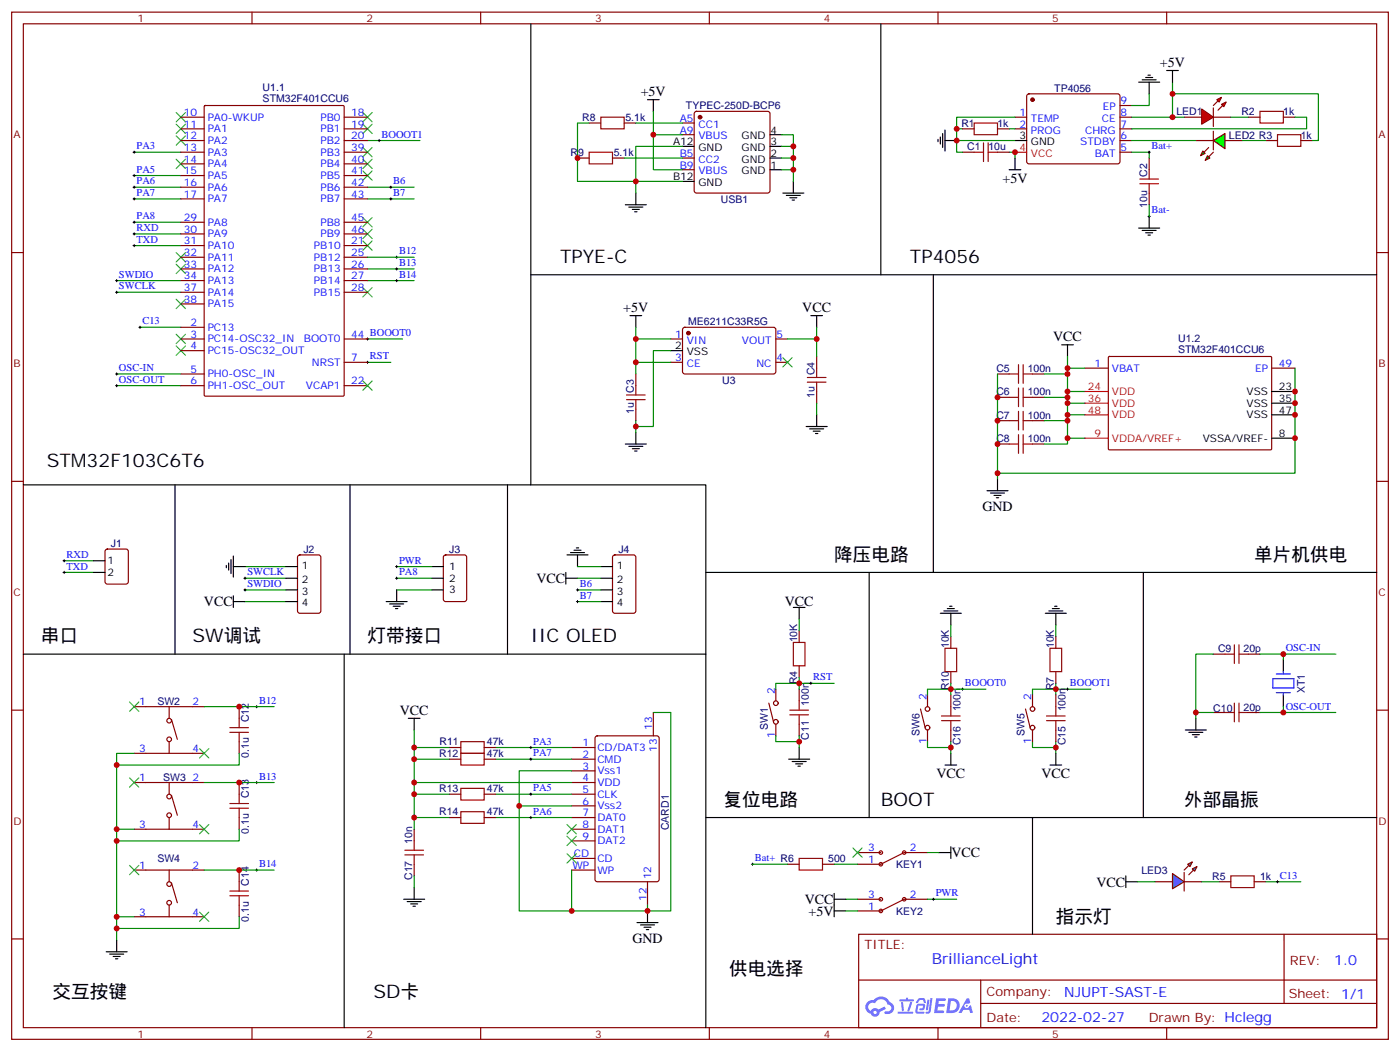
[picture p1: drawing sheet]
<svg xmlns="http://www.w3.org/2000/svg" width="423mm" height="318mm" viewBox="0 0 423 318" stroke-linecap="round" stroke-linejoin="round" font-family="sans-serif">
<g fill="none" stroke="#870000" stroke-width=".35">
<path d="M3.5 3.7h416.3v310.4h-416.3zM7.1 7.2h409.2v303.4h-409.2zM76.2 3.7v3.5M145.3 3.7v3.5M214.5 3.7v3.5M283.6 3.7v3.5M352.8 3.7v3.5M3.5 76.3h3.6M416.3 76.3h3.5M3.5 145.5h3.6M416.3 145.5h3.5M3.5 214.6h3.6"/>
<path d="M416.3 214.6h3.5M3.5 283.8h3.6M259.6 282.4h156.7v28.2h-156.7zM259.7 296.2h156.4M296.6 296.2v14.1M388.3 282.4v20.9M416.3 283.8h3.5M76.2 310.6v3.5M145.3 310.6v3.5M214.5 310.6v3.5M283.6 310.6v3.5M296.6 303.3h119.5"/>
<path d="M352.8 310.6v3.5"/>
</g>
<g fill="#5487ff">
<path d="M283.1 301.7h2.5l.4 .2-.2 .5-1.9 .1-.2 .9h1.7l.3 .4-.4 .4h-1.7l-.2 1.2 1.9 .1 .2 .3-.2 .3-2.9 .1z"/>
<path d="M292.3 301.8h.7l.4 1.3-.6 .3a.74 .74 0 0 0-1.2 .3 .74 .74 0 0 0 .5 1 .74 .74 0 0 0 1-.6l.5-.3 .6 2.3h-.8l-.3-.9h-1.8l-.5 .9h-1z"/>
<path d="M280.4 302.1h.7l-.5 3a.31 .31 0 0 1-.3 .2 .31 .31 0 0 1-.3-.3z"/>
<path d="M281.3 301.7h.7l-.6 3.9a.89 .89 0 0 1-.6 .7 .89 .89 0 0 1-.9-.3l.9-.4z"/>
<path d="M277.7 301.8l.6-.2 1.2 .1 .5 1.3-.6 .2-.4-1-1 .2a.92 .92 0 0 1-.9 .8l-.2-.2z"/>
<path d="M277.3 303.5l1.9-.2a1.04 1.04 0 0 1 .6 1.1 1.04 1.04 0 0 1-.9 .9h-.7a.29 .29 0 0 1-.2-.3 .29 .29 0 0 1 .3-.3h.6l.2-.8-1.4 .1-.3 1.7 1.9 .1a.29 .29 0 0 1 .3 .3 .29 .29 0 0 1-.4 .3l-1.9-.1-.5-.3 .3-2z"/>
<path d="M271.5 305.8h4.4a.3 .3 0 0 1 .2 .3 .3 .3 0 0 1-.3 .3h-4.2z"/>
<path d="M275.2 302.8h.6l-.8 2.7a.31 .31 0 0 1-.4 .1 .31 .31 0 0 1-.2-.2z"/>
<path d="M272.4 302.9h.6l.3 2.4-.2 .3-.4-.2z"/>
<path d="M272 302.1h1.9l.2-.6h.5l-.1 .6h1.6a.29 .29 0 0 1 .3 .3 .29 .29 0 0 1-.4 .2h-3.9z"/>
<path d="M286.8 301.7l-.7 4.5h1.5a2.27 2.27 0 0 0 2.6-2.3 2.27 2.27 0 0 0-2.7-2.2zM287.5 302.5a1.5 1.5 0 0 1 1.8 1.5 1.5 1.5 0 0 1-1.9 1.4h-.3z"/>
<path d="M262.3 302.9a2.09 2.09 0 0 0 1 3.5 1.37 1.37 0 0 0 1.6 .9 1.37 1.37 0 0 0 1.1-1.4l1.9-1-.4-.7-1.9 .9a1.4 1.4 0 0 0-2.3 .4 1.32 1.32 0 0 1-.6-1.8 1.32 1.32 0 0 1 1.9-.5 2.02 2.02 0 0 1 2.1-1.2 2.02 2.02 0 0 1 1.7 1.6 1.09 1.09 0 0 1 1.1 1.4 1.09 1.09 0 0 1-1.6 .7 .41 .41 0 0 0-.5 .3 .41 .41 0 0 0 .4 .5 1.89 1.89 0 0 0 2.4-1.2 1.89 1.89 0 0 0-1.2-2.4 2.98 2.98 0 0 0-5-.7l-1 .2zM264.1 306a.52 .52 0 0 1 1 0 .52 .52 0 0 1-1 0z"/>
<circle cx="292.4" cy="304" r=".28"/>
</g>
<path d="M291 38.9h3.6M301.6 38.9h3.6M306.9 35.4h3.5M306.9 38.9h3.5M310.7 28.6l.4-.2h26.9l.5 .2 .2 .5-.1 20-.6 .4h-27.1l-.5-.7v-19.7zM338.7 35.4h3.5M338.7 38.9h3.5M338.7 31.9h3.5M338.7 46h3.5M338.7 42.5h3.5" fill="none" stroke="#870000" stroke-width=".35"/>
<circle cx="312.2" cy="30.1" r=".53" fill="#870000" stroke="#870000" stroke-width=".35"/>
<path d="M285.8 39.3v6.3M344.3 24.8h6.4M345.4 24.1h4.2M346.4 23.4h2.1M347.1 22.7h.7M347.5 24.8v3.6M283.6 42.1v.7M284.3 41.4v2.1M285 40.4v4.2M285.8 42.5h3.5M306.9 42.5h3.5" fill="none" stroke="#000" stroke-width=".35"/>
<path d="M306.9 46h3.5" fill="none" stroke="#f00" stroke-width=".35"/>
<path d="M291 38.9h-1.7v3.6h17.6M305.2 38.9h1.7M306.9 35.4h-17.6v3.5M347.5 28.4v3.5h-5.3M305.2 46h1.7v1.8" fill="none" stroke="#008700" stroke-width=".35"/>
<path d="M294.6 37.2h7v3.5h-7z" fill="none" stroke="#a10000" stroke-width=".35"/>
<g fill="#f00" stroke="#870000" stroke-width=".35">
<path d="M363.4 32.9l3.5 2.5-3.5 2.1z"/>
<path d="M366.9 32.6v5.6z"/>
</g>
<g fill="#870000" stroke="#870000" stroke-width=".35">
<path d="M366.9 31.9l1.4-1.4z"/>
<path d="M369.7 31.9l-1.4 1.4z"/>
</g>
<g fill="#f00" stroke="#870000" stroke-width=".35">
<path d="M367.9 30.1l1.5-.7-.7 1.4z"/>
<path d="M369.4 31.5l1.4-.7-.7 1.4z"/>
</g>
<path d="M358.1 35.4h5.3M366.9 35.4h5.3M361.6 42.5h5.3M370.4 42.5h5.3" fill="none" stroke="#870000" stroke-width=".35"/>
<g fill="#0f0" stroke="#870000" stroke-width=".35">
<path d="M363.7 45.6l.7 .8-1.4 .7z"/>
<path d="M365.1 47.1l.7 .7-1.4 .7z"/>
</g>
<g fill="#870000" stroke="#870000" stroke-width=".35">
<path d="M364.1 46l1.4-1.4z"/>
<path d="M366.9 46l-1.4 1.4z"/>
</g>
<path d="M366.9 39.7v5.6z" fill="#f00" stroke="#870000" stroke-width=".35"/>
<path d="M366.9 42.5l3.5-2.1v4.5z" fill="#0f0" stroke="#870000" stroke-width=".35"/>
<g fill="none" stroke="#008700" stroke-width=".35">
<path d="M197.6 33.7v7h8.8M342.2 35.4h15.9M354.5 28.4h44.1v14.1h-1.7M354.5 24.8v10.6M372.2 35.4h5.3M391.6 35.4h3.5v3.5h-52.9M197.6 40.7v10.6h8.8M206.4 54.8h-14.1v3.5M206.4 44.2h-14.1v10.6M236.4 40.7h3.5v14.1M236.4 44.2h3.5M236.4 47.8h3.5"/>
<path d="M236.4 51.3h3.5M289.3 42.5v3.5h1.7M342.2 46h5.3v1.8M342.2 42.5h19.4M375.7 42.5h7.1M35.3 88.3h19.4M35.3 84.8h19.4M192.3 98.9v14.1M246.9 98.9v3.5h-8.8M35.3 113h19.4M35.3 116.6h19.4M111.1 109.5h7.1"/>
<path d="M192.3 102.4h10.5M192.3 109.5h10.5M202.8 106h-5.2v22.9h-5.3M246.9 102.4v5.3M301.6 113v31.8M322.8 107.7v5.3h-7.1M322.8 113v21.2h-7.1M322.8 118.3h5.3M192.3 127.1v3.6M246.9 121.8v3.6M315.7 120.1h7.1M315.7 127.1h7.1"/>
<path d="M322.8 121.8h5.3M322.8 125.4h5.3M322.8 132.4h5.3M74.1 178.3h12.3M74.1 174.8h12.3M74.1 171.2h12.3M74.1 181.8h12.3M241.7 187.1v3.5M366.9 197.7h-5.3v19.4M381 197.7h7.1v1.8M388.1 197.7h15.8M241.7 204.8v3.5"/>
<path d="M252.2 206.5h-17.6v1.8M361.6 215.3h5.3M388.1 213.6v1.7h-7.1M388.1 215.3h15.8M234.6 222.4v1.8h7.1M241.7 222.4v3.5"/>
</g>
<g fill="none" stroke="#a10000" stroke-width=".35">
<path d="M381 33.7h7.1v3.5h-7.1zM294.6 46h2.8M297.4 43.2v5.6M298.8 46h2.8M298.8 43.2v5.6M344.7 55.5h5.6M344.7 54.1h5.6M347.5 51.3v2.8M347.5 55.5v2.8M386.3 40.7h7v3.5h-7zM189.4 119.4h5.7M192.3 116.6v2.8"/>
<path d="M244.1 115.5h5.7M244.1 114.1h5.7M246.9 111.3v2.8M246.9 115.5v2.8M305.2 113h2.8M308 110.2v5.7M308 117.3v5.6M309.4 113h2.8M309.4 110.2v5.7M309.4 117.3v5.6M189.4 120.8h5.7M192.3 120.8v2.8"/>
<path d="M305.2 120.1h2.8M305.2 127.1h2.8M305.2 134.2h2.8M308 124.3v5.7M308 131.4v5.6M309.4 124.3v5.7M309.4 131.4v5.6M309.4 120.1h2.8M309.4 127.1h2.8M309.4 134.2h2.8M239.9 194.2h3.5v7h-3.5zM370.4 197.7h2.8"/>
<path d="M373.2 194.9v5.6M374.6 197.7h2.9M374.6 194.9v5.6M238.8 214.6h5.7M238.8 216h5.7M241.7 211.8v2.8M241.7 216v2.9M370.4 215.3h2.8M373.2 212.5v5.7M374.6 212.5v5.7M374.6 215.3h2.9"/>
</g>
<g fill="none" stroke="#870000" stroke-width=".35">
<path d="M206.4 37.2h3.5M210.1 33.9l.5-.2h21.5l.5 .2 .2 .5v23.2l-.2 .5-.5 .2h-21.5l-.5-.2-.2-.5v-23.2zM377.5 35.4h3.5M388.1 35.4h3.5M206.4 40.7h3.5M206.4 47.8h3.5M206.4 51.3h3.5M291 46h3.6M301.6 46h3.6M347.5 47.8v3.5M347.5 58.3v3.6M382.8 42.5h3.5"/>
<path d="M393.3 42.5h3.6M206.6 99.1l.5-.2 27.1 .1 .4 .6-.1 13-.6 .4h-27.1l-.4-.7v-12.7zM192.3 113v3.6M202.8 102.4h3.6M202.8 109.5h3.6M234.6 102.4h3.5M234.6 109.5h3.5M246.9 107.7v3.6M246.9 118.3v3.5M301.6 113h3.6M312.2 113h3.5M192.3 123.6v3.5"/>
<path d="M301.6 120.1h3.6M301.6 127.1h3.6M301.6 134.2h3.6M312.2 120.1h3.5M312.2 127.1h3.5M312.2 134.2h3.5M241.7 190.6v3.6M366.9 197.7h3.5M377.5 197.7h3.5M232.5 212.5l1.4 5.7M234.6 208.3v3.5M234.6 218.9v3.5"/>
<path d="M241.7 201.2v3.6M241.7 208.3v3.5M241.7 218.9v3.5M366.9 215.3h3.5M377.5 215.3h3.5"/>
<circle cx="234.6" cy="218.2" r=".71"/>
<circle cx="234.6" cy="212.5" r=".71"/>
</g>
<g fill="none" stroke="#000" stroke-width=".35">
<path d="M195.8 30.1h3.5M197.6 30.1v3.6M192.3 58.3v3.6M206.4 44.2h3.5M206.4 54.8h3.5M232.8 44.2h3.6M232.8 51.3h3.6M232.8 47.8h3.6M232.8 40.7h3.6M236.7 58.3h6.4M237.8 59.1h4.2M238.8 59.8h2.1"/>
<path d="M239.9 54.8v3.5M189.1 61.9h6.3M190.1 62.6h4.3M191.2 63.3h2.1M191.9 64h.7M239.5 60.5h.7M344.3 68.9h6.4M345.4 69.6h4.2M346.4 70.3h2.1M347.1 71h.7M347.5 65.4v3.5M190.5 95.4h3.5"/>
<path d="M192.3 95.4v3.5M245.2 95.4h3.5M246.9 95.4v3.5M202.8 106h3.6M321 104.2h3.6M322.8 104.2v3.5M189.1 134.2h6.3M190.1 134.9h4.3M191.2 135.6h2.1M191.9 136.3h.7M192.3 130.7v3.5M243.8 128.9h6.3"/>
<path d="M244.8 129.6h4.3M245.9 130.3h2.1M246.6 131h.7M246.9 125.4v3.5M298.4 148.3h6.4M299.5 149h4.2M300.6 149.7h2.1M301.3 150.4h.7M301.6 144.8v3.5M68.4 170.9v.7M69.1 170.2v2.1M69.8 169.1v4.3"/>
<path d="M70.6 171.2h3.5M70.6 168.1v6.3M70.6 180.1v3.5M70.6 181.8h3.5M239.9 183.6h3.5M241.7 183.6v3.5M388.1 199.5v3.5M361.6 217.1v3.5M388.1 210v3.6M238.5 229.4h6.3M239.5 230.2h4.3M240.6 230.9h2.1"/>
<path d="M241.3 231.6h.7M241.7 225.9v3.5M358.4 220.6h6.4M359.5 221.3h4.2M360.5 222h2.2M361.2 222.7h.7"/>
</g>
<g fill="none" stroke="#000" stroke-width=".3">
<path d="M347.1 46h.7M347.5 45.6v.8M347.1 65.4h.7M347.5 65.1v.7M34.9 84.8h.7M34.9 88.3h.7M35.3 84.5v.7M35.3 88v.7M34.9 113h.7M34.9 116.6h.7M35.3 112.7v.7M35.3 116.2v.7"/>
<path d="M110.8 109.5h.7M111.1 109.1v.8M73.7 174.8h.7M73.7 178.3h.7M74.1 174.4v.7M74.1 177.9v.7M387.7 197.7h.7M388.1 197.3v.7M244.8 206.5h.7M245.2 206.2v.7M387.7 215.3h.7M388.1 215v.7"/>
</g>
<g fill="#870000" stroke="#870000" stroke-width=".35">
<circle cx="208.1" cy="100.7" r=".53"/>
<circle cx="211.7" cy="35.4" r=".53"/>
</g>
<path d="M236.7 108.1l2.8 2.8M239.5 108.1l-2.8 2.8" fill="none" stroke="#3c3" stroke-width=".35"/>
<path d="M384.9 205.1h6.3v2.8h-6.3zM385.9 203.7h4.3M385.9 209.3h4.3M388.1 203v.7M388.1 209.3v.7" fill="none" stroke="#00f" stroke-width=".35"/>
<path d="M354.5 264l3.6 2.5-3.6 2.1z" fill="#09f" stroke="#870000" stroke-width=".35"/>
<path d="M358.1 263.7v5.6z" fill="#f00" stroke="#870000" stroke-width=".35"/>
<g fill="#870000" stroke="#870000" stroke-width=".35">
<path d="M358.1 263l1.4-1.5z"/>
<path d="M359.5 264.4l1.4-1.4z"/>
</g>
<g fill="#09f" stroke="#870000" stroke-width=".35">
<path d="M359.1 261.2l1.4-.7-.7 1.4z"/>
<path d="M360.5 262.6l1.4-.7-.7 1.4z"/>
</g>
<g fill="none" stroke="#870000" stroke-width=".35">
<path d="M54.7 35.4h7M54.7 38.9h7M61.8 32.1l.3-.2h41.6l.3 .2 .1 87.3-.2 .3h-41.8l-.3-.2zM104.1 35.4h7M104.1 38.9h7M178.2 37.2h3.5M188.7 37.2h3.6M54.7 42.5h7M54.7 46h7M54.7 49.5h7M54.7 53.1h7M54.7 56.6h7"/>
<path d="M104.1 42.5h7M104.1 46h7M104.1 49.5h7M104.1 53.1h7M104.1 56.6h7M174.6 47.8h3.6M185.2 47.8h3.5M54.7 60.1h7M54.7 67.2h7M54.7 70.7h7M54.7 74.2h7M54.7 77.8h7"/>
<path d="M104.1 60.1h7M104.1 67.2h7M104.1 70.7h7M104.1 74.2h7M104.1 77.8h7M54.7 81.3h7M54.7 84.8h7M54.7 88.3h7M54.7 91.9h7M54.7 98.9h7M104.1 81.3h7M104.1 84.8h7"/>
<path d="M104.1 88.3h7M54.7 102.4h7M54.7 106h7M54.7 113h7M54.7 116.6h7M104.1 102.4h7M104.1 116.6h7M104.1 109.5h7M328.1 111.3h7M335.2 107.9l.3-.2 48.9 .1 .1 .3v27.7l-.3 .2-48.9-.1-.2-.3zM384.5 111.3h7.1M32 166.2l.5-.3h5.6l.7 .5v9.4l-.5 .7h-5.8l-.7-.4-.1-9.4z"/>
<path d="M90.2 167.9l.5-.2h5.6l.7 .4v16.5l-.4 .7h-5.9l-.7-.4v-16.5zM134.3 167.9l.5-.2h5.6l.7 .4v13l-.5 .7h-5.8l-.7-.4v-13zM185.4 167.9l.5-.2h5.7l.6 .4 .1 16.5-.5 .7h-5.9l-.6-.4-.1-16.5zM287.5 192.4v3.5M319.3 192.4v3.5M40.6 213.6h21.1M51.2 213.6v3.5M51.9 217.5l1.7 5.9M72.3 213.6v3.5M197.6 215.3v7.1M278.3 214.3l1.5 5.6M280.5 210v3.6"/>
<path d="M287.5 203v3.5M287.5 210v3.6M310.1 214.3l1.4 5.6M312.2 210v3.6M319.3 203v3.5M319.3 210v3.6M40.6 236.5h21.1M40.6 227.7h21.1M51.2 224.2v3.5M51.2 236.5v3.5M72.3 224.2v3.5M72.3 236.5v3.5"/>
<path d="M135.8 225.9h3.5M135.8 229.4h3.5M146.4 225.9h3.5M146.4 229.4h3.5M172.9 225.9h7M172.9 229.4h7M172.9 233h7M172.9 236.5h7M180.2 222.6l.4-.2h18l.7 .4v43l-.4 .6-18.3 .1-.6-.5-.1-42.9zM280.5 220.6v3.6M287.5 220.6v3.6M312.2 220.6v3.6"/>
<path d="M319.3 220.6v3.6M40.6 250.6h21.1M51.2 247.1v3.5M51.9 240.4l1.7 6M72.3 247.1v3.5M125.2 250.6v3.5M135.8 240h3.5M135.8 247.1h3.5M146.4 240h3.5M146.4 247.1h3.5M172.9 240h7M172.9 243.6h7"/>
<path d="M172.9 247.1h7M172.9 250.6h7M172.9 254.1h7M172.9 259.4h7M259.3 257.7h7M273.4 257.7h7.1M40.6 263h21.1M40.6 277.1h21.1M51.2 263v3.5M51.2 273.5v3.6M51.9 266.8l1.7 6M72.3 263v3.5"/>
<path d="M72.3 273.5v3.6M125.2 261.2v3.5M172.9 263h7M195.8 266.5v7M238.1 261.2h3.6M248.7 261.2h3.5M259.3 275.3h7M259.3 271.8h7M259.3 261.2h7M273.4 271.8h7.1M349.2 266.5h5.3M358.1 266.5h5.3"/>
<path d="M368.7 266.5h3.5M379.2 266.5h3.6"/>
<circle cx="51.2" cy="217.8" r=".71"/>
<circle cx="280.5" cy="219.9" r=".71"/>
<circle cx="280.5" cy="214.3" r=".71"/>
<circle cx="312.2" cy="214.3" r=".71"/>
<circle cx="312.2" cy="219.9" r=".71"/>
<circle cx="51.2" cy="223.4" r=".71"/>
<circle cx="51.2" cy="246.4" r=".71"/>
<circle cx="51.2" cy="240.7" r=".71"/>
<circle cx="51.2" cy="267.2" r=".71"/>
<circle cx="51.2" cy="272.8" r=".71"/>
</g>
<g fill="none" stroke="#a10000" stroke-width=".35">
<path d="M181.7 35.4h7v3.5h-7zM178.2 46h7v3.5h-7zM285.8 195.9h3.5v7.1h-3.5zM317.5 195.9h3.5v7.1h-3.5zM69.5 219.9h5.6M72.3 217.1v2.8M284.7 216.4h5.6M284.7 217.8h5.6M287.5 213.6v2.8M287.5 217.8v2.8M316.4 216.4h5.7M316.4 217.8h5.7"/>
<path d="M319.3 213.6v2.8M319.3 217.8v2.8M69.5 221.3h5.6M72.3 221.3v2.9M139.3 224.2h7.1v3.5h-7.1zM139.3 227.7h7.1v3.5h-7.1zM139.3 238.3h7.1v3.5h-7.1zM69.5 244.3h5.6M69.5 242.9h5.6M72.3 240v2.9M72.3 244.3v2.8M122.4 257h5.7"/>
<path d="M122.4 258.4h5.7M125.2 254.1v2.9M125.2 258.4v2.8M139.3 245.3h7.1v3.5h-7.1zM241.7 259.4h7v3.6h-7zM69.5 270.7h5.6M69.5 269.3h5.6M72.3 266.5v2.8M72.3 270.7v2.8M372.2 264.7h7v3.6h-7z"/>
</g>
<g fill="none" stroke="#000" stroke-width=".35">
<path d="M160.5 7.2v139.3h-153.4M266.3 7.2v75.8M352.8 21.3h3.5M354.5 21.3v3.5M305.2 51.3h3.5M306.9 47.8v3.5M160.5 83h255.8M282.2 83v90h134.1M384.5 118.3h7.1M384.5 132.4h7.1M384.5 121.8h7.1M384.5 125.4h7.1"/>
<path d="M52.9 146.5v51.2M105.8 146.5v51.2M153.5 146.5v51.2M160.5 146.5h52.9v51.2M28.2 173h3.5M28.2 169.5h3.5M86.4 171.2h3.6M86.4 174.8h3.6M86.4 178.3h3.6M119.9 178.3v3.5M130.5 171.2h3.6M130.5 174.8h3.6"/>
<path d="M130.5 178.3h3.6M171.1 174.8h3.5M171.1 173v3.5M171.4 167.7h6.4M172.5 167h4.2M173.6 166.3h2.1M174.3 165.6h.7M174.6 167.7v3.5M181.7 171.2h3.5M181.7 174.8h3.5M181.7 178.3h3.5M213.4 173h68.8"/>
<path d="M262.8 173v74.1M345.7 173v74.1M7.1 197.7h206.3v112.9M86.4 181.8h3.6M104.1 197.7v112.9M116.8 181.8h6.3M117.8 182.5h4.3M118.9 183.2h2.1M119.6 183.9h.7M181.7 181.8h3.5M284.3 185.3h6.4M285.4 184.6h4.2"/>
<path d="M286.5 183.9h2.1M287.2 183.2h.7M287.5 185.3v3.6M316.1 185.3h6.3M317.1 184.6h4.3M318.2 183.9h2.1M318.9 183.2h.7M319.3 185.3v3.6M123.5 217.1h3.5M125.2 217.1v3.5M285.8 231.2h3.5M287.5 227.7v3.5"/>
<path d="M317.5 231.2h3.5M319.3 227.7v3.5M213.4 247.1h202.9M284 257.7h3.5M287.5 255.9v3.5M312.2 247.1v35.3M122.1 271.8h6.3M123.1 272.5h4.3M124.2 273.2h2.1M124.9 273.9h.7M125.2 268.3v3.5M192.6 278.8h6.4"/>
<path d="M193.7 279.5h4.2M195.8 275.3v3.5M252.2 271.8h3.6M252.2 270v7.1M252.2 275.3h3.6M340.4 266.5h3.6M340.4 264.7v3.6M32.1 287.7h6.4M33.2 288.4h4.2M34.2 289.1h2.1M34.9 289.8h.7M35.3 284.1v3.6"/>
<path d="M194.7 280.2h2.1M195.4 281h.7"/>
</g>
<g fill="none" stroke="#008700" stroke-width=".35">
<path d="M178.2 37.2h-3.6v17.6h17.7M192.3 37.2h14.1M40.6 46h14.1M40.6 53.1h14.1M40.6 56.6h14.1M111.1 56.6h14.1M111.1 42.5h15.9M188.7 47.8h17.7M40.6 70.7h14.1M40.6 74.2h14.1M40.6 60.1h14.1M40.6 67.2h14.1"/>
<path d="M111.1 60.1h14.1M111.1 77.8h14.1M347.5 61.9v3.5M42.3 98.9h12.4M111.1 81.3h14.1M111.1 84.8h14.1M111.1 102.4h10.6M322.8 111.3h5.3M391.6 111.3v31.7h-90M19.4 169.5h8.8M19.4 173h8.8M119.9 171.2h10.6"/>
<path d="M119.9 174.8h10.6M119.9 178.3h10.6M174.6 171.2h7.1M174.6 174.8h7.1M174.6 178.3h7.1M174.6 181.8h7.1M287.5 188.9v3.5M319.3 188.9v3.5M61.7 213.6h21.2M197.6 215.3h5.2v60h-7M287.5 206.5v3.5M298.1 208.3h-17.6v1.7"/>
<path d="M319.3 206.5v3.5M329.8 208.3h-17.6v1.7M40.6 227.7h-5.3v22.9M61.7 236.5h21.2M72.3 227.7v3.5h-37M125.2 229.4h10.6M125.2 220.6v5.3M135.8 225.9h-10.6v10.6M149.9 225.9h23M149.9 229.4h23M172.9 233h-15.9v42.3h15.9M172.9 236.5h-47.7v10.6h10.6"/>
<path d="M280.5 224.2v1.7h7M287.5 224.2v3.5M312.2 224.2v1.7h7.1M319.3 224.2v3.5M40.6 250.6h-5.3v26.5M72.3 250.6v3.5h-37M125.2 240h10.6M125.2 247.1v3.5M149.9 240h23M149.9 247.1h23M157 243.6h15.9M280.5 257.7h3.5"/>
<path d="M40.6 277.1h-5.3v7M61.7 263h21.2M72.3 277.1v3.5h-37M125.2 264.7v3.6M172.9 263v12.3h22.9v-1.8M227.5 261.2h10.6M252.2 261.2h7.1M255.8 271.8h3.5M255.8 275.3h3.5M280.5 271.8h8.8M344 266.5h5.2M363.4 266.5h5.3"/>
<path d="M382.8 266.5h10.5"/>
</g>
<g fill="none" stroke="#000" stroke-width=".3">
<path d="M40.2 46h.7M40.2 53.1h.7M40.2 56.6h.7M40.6 45.6v.8M40.6 52.7v.7M40.6 56.2v.7M40.6 59.8v.7M114.3 42.5h.7M114.7 42.1v.7M117.8 56.6h.7M118.2 56.2v.7M118.2 59.8v.7"/>
<path d="M40.2 70.7h.7M40.2 74.2h.7M40.2 60.1h.7M40.2 67.2h.7M40.6 66.8v.7M40.6 70.3v.7M40.6 73.9v.7M117.8 60.1h.7M119.6 77.8h.7M119.9 77.4v.7M42 98.9h.7M42.3 98.6v.7"/>
<path d="M119.6 81.3h.7M119.6 84.8h.7M119.9 80.9v.7M119.9 84.5v.7M110.8 102.4h.7M111.1 102.1v.7M19 169.5h.8M19 173h.8M19.4 169.1v.7M19.4 172.6v.8M119.6 174.8h.7M119.6 171.2h.7"/>
<path d="M119.9 170.9v.7M119.9 174.4v.7M174.3 178.3h.7M174.6 177.9v.7M174.3 181.8h.7M174.6 181.5v.7M77.3 213.6h.7M77.6 213.2v.7M290.7 208.3h.7M291 207.9v.7M322.4 208.3h.7M322.8 207.9v.7"/>
<path d="M77.3 236.5h.7M77.6 236.1v.8M160.2 225.9h.7M160.2 229.4h.7M160.5 225.6v.7M160.5 229.1v.7M160.5 239.7v.7M160.2 240h.7M160.2 247.1h.7M160.5 246.7v.7M77.3 263h.7M77.6 262.6v.7"/>
<path d="M227.2 261.2h.7M227.5 260.8v.7M281.9 271.8h.7M282.2 271.4v.7M385.9 266.5h.7M386.3 266.1v.7"/>
</g>
<g fill="none" stroke="#3c3" stroke-width=".35">
<path d="M53.3 34l2.8 2.8M53.3 37.5l2.8 2.9M56.1 34l-2.8 2.8M56.1 37.5l-2.8 2.9M109.7 37.5l2.8 2.9M109.7 34l2.8 2.8M112.5 34l-2.8 2.8M112.5 37.5l-2.8 2.9M53.3 41.1l2.8 2.8M53.3 48.1l2.8 2.8M56.1 41.1l-2.8 2.8M56.1 48.1l-2.8 2.8"/>
<path d="M109.7 51.6l2.8 2.9M109.7 48.1l2.8 2.8M109.7 44.6l2.8 2.8M112.5 44.6l-2.8 2.8M112.5 48.1l-2.8 2.8M112.5 51.6l-2.8 2.9M53.3 76.3l2.8 2.9M53.3 79.9l2.8 2.8M56.1 76.3l-2.8 2.9M56.1 79.9l-2.8 2.8M109.7 72.8l2.8 2.8M109.7 69.3l2.8 2.8"/>
<path d="M109.7 65.8l2.8 2.8M112.5 72.8l-2.8 2.8M112.5 69.3l-2.8 2.8M112.5 65.8l-2.8 2.8M53.3 90.5l2.8 2.8M56.1 90.5l-2.8 2.8M109.7 86.9l2.8 2.8M112.5 86.9l-2.8 2.8M53.3 101l2.8 2.9M53.3 104.6l2.8 2.8M56.1 101l-2.8 2.9M56.1 104.6l-2.8 2.8"/>
<path d="M109.7 115.1l2.8 2.9M112.5 115.1l-2.8 2.9M39.2 212.2l2.8 2.8M42 212.2l-2.8 2.8M39.2 235.1l2.8 2.8M42 235.1l-2.8 2.8M60.3 226.3l2.8 2.8M63.1 226.3l-2.8 2.8M60.3 249.2l2.8 2.8M63.1 249.2l-2.8 2.8M171.4 249.2l2.9 2.8M171.4 252.7l2.9 2.9"/>
<path d="M171.4 258l2.9 2.8M174.3 249.2l-2.9 2.8M174.3 252.7l-2.9 2.9M174.3 258l-2.9 2.8M257.9 256.3l2.8 2.8M260.7 256.3l-2.8 2.8M39.2 261.5l2.8 2.9M42 261.5l-2.8 2.9M60.3 275.7l2.8 2.8M63.1 275.7l-2.8 2.8"/>
</g>
<g fill="none" stroke="#900" stroke-width=".35">
<path d="M273.4 257.7l-7.1 3.5M273.4 271.8l-7.1 3.5"/>
<circle cx="266.3" cy="257.7" r=".53"/>
<circle cx="273.4" cy="257.7" r=".53"/>
<circle cx="266.3" cy="275.3" r=".53"/>
<circle cx="266.3" cy="261.2" r=".53"/>
<circle cx="266.3" cy="271.8" r=".53"/>
<circle cx="273.4" cy="271.8" r=".53"/>
</g>
<path d="M328.1 118.3h7M328.1 132.4h7M328.1 121.8h7M328.1 125.4h7" fill="none" stroke="#f00" stroke-width=".35"/>
<g fill="#c00">
<circle cx="289.3" cy="42.5" r=".88"/>
<circle cx="289.3" cy="38.9" r=".88"/>
<circle cx="354.5" cy="35.4" r=".88"/>
<circle cx="354.5" cy="28.4" r=".88"/>
<circle cx="306.9" cy="46" r=".88"/>
<circle cx="192.3" cy="102.4" r=".88"/>
<circle cx="192.3" cy="109.5" r=".88"/>
<circle cx="192.3" cy="128.9" r=".88"/>
<circle cx="246.9" cy="102.4" r=".88"/>
<circle cx="301.6" cy="120.1" r=".88"/>
<circle cx="301.6" cy="127.1" r=".88"/>
<circle cx="301.6" cy="134.2" r=".88"/>
<circle cx="322.8" cy="113" r=".88"/>
<circle cx="322.8" cy="120.1" r=".88"/>
<circle cx="322.8" cy="127.1" r=".88"/>
<circle cx="322.8" cy="118.3" r=".88"/>
<circle cx="322.8" cy="121.8" r=".88"/>
<circle cx="322.8" cy="125.4" r=".88"/>
<circle cx="322.8" cy="132.4" r=".88"/>
<circle cx="197.6" cy="40.7" r=".88"/>
<circle cx="192.3" cy="54.8" r=".88"/>
<circle cx="239.9" cy="44.2" r=".88"/>
<circle cx="239.9" cy="47.8" r=".88"/>
<circle cx="239.9" cy="51.3" r=".88"/>
<circle cx="361.6" cy="215.3" r=".88"/>
<circle cx="388.1" cy="215.3" r=".88"/>
<circle cx="388.1" cy="197.7" r=".88"/>
<circle cx="241.7" cy="224.2" r=".88"/>
<circle cx="241.7" cy="206.5" r=".88"/>
<circle cx="195.8" cy="275.3" r=".88"/>
<circle cx="172.9" cy="275.3" r=".88"/>
<circle cx="157" cy="243.6" r=".88"/>
<circle cx="35.3" cy="277.1" r=".88"/>
<circle cx="35.3" cy="250.6" r=".88"/>
<circle cx="72.3" cy="213.6" r=".88"/>
<circle cx="72.3" cy="236.5" r=".88"/>
<circle cx="72.3" cy="263" r=".88"/>
<circle cx="35.3" cy="231.2" r=".88"/>
<circle cx="35.3" cy="254.1" r=".88"/>
<circle cx="35.3" cy="280.6" r=".88"/>
<circle cx="319.3" cy="208.3" r=".88"/>
<circle cx="319.3" cy="225.9" r=".88"/>
<circle cx="174.6" cy="47.8" r=".88"/>
<circle cx="287.5" cy="225.9" r=".88"/>
<circle cx="287.5" cy="208.3" r=".88"/>
<circle cx="125.2" cy="236.5" r=".88"/>
<circle cx="125.2" cy="240" r=".88"/>
<circle cx="125.2" cy="229.4" r=".88"/>
<circle cx="125.2" cy="225.9" r=".88"/>
<circle cx="125.2" cy="247.1" r=".88"/>
<circle cx="301.6" cy="143" r=".88"/>
<circle cx="391.6" cy="132.4" r=".88"/>
<circle cx="391.6" cy="118.3" r=".88"/>
<circle cx="391.6" cy="121.8" r=".88"/>
<circle cx="391.6" cy="125.4" r=".88"/>
<circle cx="322.8" cy="111.3" r=".88"/>
</g>
<g font-size="5.6">
<text x="169.3" y="79.5">TPYE-C</text>
<text x="275.2" y="79.5">TP4056</text>
<text x="14.1" y="141.3">STM32F103C6T6</text>
<text x="252.2" y="169.5">降压电路</text>
<text x="379.2" y="169.5">单片机供电</text>
<text x="12.3" y="194.2">串口</text>
<text x="58.2" y="194.2">SW调试</text>
<text x="111.1" y="194.2">灯带接口</text>
<text x="160.5" y="194.2">IIC OLED</text>
<text x="218.7" y="243.6">复位电路</text>
<text x="266.3" y="243.6">BOOT</text>
<text x="358.1" y="243.6">外部晶振</text>
<text x="319.3" y="278.8">指示灯</text>
<text x="220.5" y="294.7">供电选择</text>
<text x="15.9" y="301.8">交互按键</text>
<text x="112.9" y="301.8">SD卡</text>
</g>
<text font-size="4.6" fill="#00f" x="281.7" y="291.4">BrillianceLight</text>
<g font-size="4.2">
<text x="350.7" y="20.2">+5V</text>
<text x="193.7" y="29">+5V</text>
<text x="303.1" y="55.2">+5V</text>
<text x="188.4" y="94.3">+5V</text>
<text x="242.6" y="94.3">VCC</text>
<text x="318.4" y="103.1">VCC</text>
<text x="297" y="154.4">GND</text>
<text x="162.2" y="176.2">VCC</text>
<text x="61.7" y="183.2">VCC</text>
<text x="237.3" y="183.2">VCC</text>
<text x="120.9" y="216">VCC</text>
<text x="283.2" y="235.2">VCC</text>
<text x="314.9" y="235.2">VCC</text>
<text x="287.7" y="259.1">VCC</text>
<text x="331.6" y="267.9">VCC</text>
<text x="243.4" y="273.3">VCC</text>
<text x="244.5" y="276.7">+5V</text>
<text x="191.2" y="284.9">GND</text>
</g>
<g font-size="4.2" fill="#00f">
<text x="403.4" y="291.6">1.0</text>
<text x="321.8" y="301.2">NJUPT-SAST-E</text>
<text x="314.9" y="309">2022-02-27</text>
</g>
<g font-size="3.9" fill="#800">
<text x="261.4" y="286.9">TITLE:</text>
<text x="390" y="291.6">REV:</text>
<text x="298.3" y="301.1">Company:</text>
<text x="389.7" y="301.8">Sheet: 1/1</text>
<text x="298.3" y="308.8">Date:</text>
<text x="347.4" y="308.9">Draw</text>
<text x="357.5" y="308.9">n By: Hclegg</text>
</g>
<g font-size="3.2" fill="#800">
<text x="41.6" y="6.7">1</text>
<text x="110.8" y="6.7">2</text>
<text x="179.9" y="6.7">3</text>
<text x="249.1" y="6.7">4</text>
<text x="318.2" y="6.7">5</text>
<text x="4.1" y="41.8">A</text>
<text x="416.8" y="41.8">A</text>
<text x="4.1" y="110.9">B</text>
<text x="416.8" y="110.9">B</text>
<text x="4.1" y="180.1">C</text>
<text x="416.8" y="180.1">C</text>
<text x="4.1" y="249.2">D</text>
<text x="416.8" y="249.2">D</text>
<text x="41.6" y="313.6">1</text>
<text x="110.8" y="313.6">2</text>
<text x="179.9" y="313.6">3</text>
<text x="249.1" y="313.6">4</text>
<text x="318.2" y="313.6">5</text>
</g>
<g font-size="3.2" fill="#000080">
<text x="79.4" y="27.4">U1.1</text>
<text x="318.8" y="27.8">TP4056</text>
<text x="79.4" y="30.7">STM32F401CCU6</text>
<text x="207.4" y="33">TYPEC-250D-BCP6</text>
<text x="355.7" y="34.8">LED1</text>
<text x="375.4" y="34.8">R2</text>
<text x="388" y="34.8">1k</text>
<text x="176" y="36.6">R8</text>
<text x="189.1" y="36.6">5.1k</text>
<text x="290.7" y="38.3">R1</text>
<text x="301.6" y="38.3">1k</text>
<text x="371.6" y="41.9">LED2 R3</text>
<text x="393.3" y="41.9">1k</text>
<text x="172.5" y="47.2">R9</text>
<text x="185.6" y="47.2">5.1k</text>
<text x="292.5" y="45.4">C1</text>
<text x="298.9" y="45.4">10u</text>
<text x="346.9" y="53.4" transform="rotate(-90 346.9 53.4)">C2</text>
<text x="217.9" y="61.2">USB1</text>
<text x="346.9" y="62.9" transform="rotate(-90 346.9 62.9)">10u</text>
<text x="208.1" y="98.3">ME6211C33R5G</text>
<text x="356.2" y="106.5">STM32F401CCU6</text>
<text x="356.2" y="103.2">U1.2</text>
<text x="246.3" y="113.4" transform="rotate(-90 246.3 113.4)">C4</text>
<text x="301.3" y="112.4">C5</text>
<text x="310.8" y="112.4">100n</text>
<text x="191.6" y="118.7" transform="rotate(-90 191.6 118.7)">C3</text>
<text x="218.4" y="115.9">U3</text>
<text x="301.3" y="119.5">C6</text>
<text x="310.8" y="119.5">100n</text>
<text x="191.6" y="125" transform="rotate(-90 191.6 125)">1u</text>
<text x="246.3" y="120.1" transform="rotate(-90 246.3 120.1)">1u</text>
<text x="301.3" y="126.5">C7</text>
<text x="310.8" y="126.5">100n</text>
<text x="301.3" y="133.6">C8</text>
<text x="310.8" y="133.6">100n</text>
<text x="33.5" y="165.3">J1</text>
<text x="91.7" y="167.2">J2</text>
<text x="135.8" y="167.1">J3</text>
<text x="187" y="167.2">J4</text>
<text x="241" y="194.2" transform="rotate(-90 241 194.2)">10K</text>
<text x="286.9" y="195.9" transform="rotate(-90 286.9 195.9)">10K</text>
<text x="318.7" y="195.9" transform="rotate(-90 318.7 195.9)">10K</text>
<text x="368.3" y="197.1">C9</text>
<text x="376" y="197.1">20p</text>
<text x="241" y="206.9" transform="rotate(-90 241 206.9)">R4</text>
<text x="286.9" y="208.6" transform="rotate(-90 286.9 208.6)">R10</text>
<text x="318.6" y="208.6" transform="rotate(-90 318.6 208.6)">R7</text>
<text x="394.6" y="209.4" transform="rotate(-90 394.6 209.4)">XT1</text>
<text x="47.6" y="213">SW2</text>
<text x="244.6" y="213.2" transform="rotate(-90 244.6 213.2)">100n</text>
<text x="290.4" y="215" transform="rotate(-90 290.4 215)">100n</text>
<text x="322.2" y="215" transform="rotate(-90 322.2 215)">100n</text>
<text x="366.9" y="215.3">C10</text>
<text x="376" y="214.8">20p</text>
<text x="75.2" y="218.4" transform="rotate(-90 75.2 218.4)">C12</text>
<text x="232.2" y="220.7" transform="rotate(-90 232.2 220.7)">SW1</text>
<text x="132.9" y="225.3">R11</text>
<text x="147.3" y="225.3">47k</text>
<text x="244.6" y="223.5" transform="rotate(-90 244.6 223.5)">C11</text>
<text x="278.1" y="222.4" transform="rotate(-90 278.1 222.4)">SW6</text>
<text x="290.4" y="225.3" transform="rotate(-90 290.4 225.3)">C16</text>
<text x="309.8" y="222.4" transform="rotate(-90 309.8 222.4)">SW5</text>
<text x="322.2" y="225.3" transform="rotate(-90 322.2 225.3)">C15</text>
<text x="75.2" y="229.1" transform="rotate(-90 75.2 229.1)">0.1u</text>
<text x="132.8" y="228.8">R12</text>
<text x="147.3" y="228.8">47k</text>
<text x="49.4" y="235.9">SW3</text>
<text x="132.8" y="239.4">R13</text>
<text x="147.3" y="239.4">47k</text>
<text x="75.2" y="241.3" transform="rotate(-90 75.2 241.3)">C13</text>
<text x="132.8" y="246.5">R14</text>
<text x="147.3" y="246.5">47k</text>
<text x="202.2" y="250.9" transform="rotate(-90 202.2 250.9)">CARD1</text>
<text x="75.2" y="252.1" transform="rotate(-90 75.2 252.1)">0.1u</text>
<text x="124.6" y="255.1" transform="rotate(-90 124.6 255.1)">10n</text>
<text x="47.6" y="260.6">SW4</text>
<text x="250.5" y="260.6">500</text>
<text x="271" y="262.3">KEY1</text>
<text x="75.2" y="267.7" transform="rotate(-90 75.2 267.7)">C14</text>
<text x="124.6" y="266" transform="rotate(-90 124.6 266)">C17</text>
<text x="345.1" y="264.2">LED3</text>
<text x="366.5" y="265.9">R5</text>
<text x="381" y="265.9">1k</text>
<text x="75.2" y="278.5" transform="rotate(-90 75.2 278.5)">0.1u</text>
<text x="271" y="276.5">KEY2</text>
</g>
<g font-size="3.2" fill="#00f">
<text x="55.6" y="35.1">10</text>
<text x="106.2" y="35.1">18</text>
<text x="308.3" y="35.1">1</text>
<text x="333.4" y="33.3">EP</text>
<text x="338.8" y="35.1">8</text>
<text x="338.8" y="31.5">9</text>
<text x="55.6" y="38.6">11</text>
<text x="62.8" y="36.5">PA0-WKUP</text>
<text x="62.8" y="40">PA1</text>
<text x="96.9" y="36.5">PB0</text>
<text x="96.9" y="40">PB1</text>
<text x="106.2" y="38.6">19</text>
<text x="115.4" y="41.6">BOOOT1</text>
<text x="205.5" y="36.8">A5</text>
<text x="205.5" y="40.4">A9</text>
<text x="211.2" y="38.6">CC1</text>
<text x="308.3" y="38.6">2</text>
<text x="311.7" y="36.8">TEMP</text>
<text x="311.7" y="40.4">PROG</text>
<text x="328.1" y="40.4">CHRG</text>
<text x="333.1" y="36.8">CE</text>
<text x="338.8" y="38.6">7</text>
<text x="41.3" y="45.1">PA3</text>
<text x="55.6" y="42.1">12</text>
<text x="55.6" y="45.6">13</text>
<text x="62.8" y="43.5">PA2</text>
<text x="62.8" y="47.1">PA3</text>
<text x="96.9" y="43.5">PB2</text>
<text x="96.9" y="47.1">PB3</text>
<text x="106.2" y="42.1">20</text>
<text x="106.2" y="45.6">39</text>
<text x="205.5" y="47.4">B5</text>
<text x="211.2" y="42.1">VBUS</text>
<text x="326.7" y="43.9">STDBY</text>
<text x="331.1" y="47.4">BAT</text>
<text x="338.8" y="45.6">5</text>
<text x="338.8" y="42.1">6</text>
<text x="348.2" y="45.1">Bat+</text>
<text x="41.3" y="52.2">PA5</text>
<text x="55.6" y="49.2">14</text>
<text x="55.6" y="52.7">15</text>
<text x="62.8" y="50.6">PA4</text>
<text x="96.9" y="50.6">PB4</text>
<text x="106.2" y="49.2">40</text>
<text x="106.2" y="52.7">41</text>
<text x="205.5" y="50.9">B9</text>
<text x="211.2" y="49.2">CC2</text>
<text x="211.2" y="52.7">VBUS</text>
<text x="41.3" y="55.7">PA6</text>
<text x="41.3" y="59.2">PA7</text>
<text x="55.6" y="56.2">16</text>
<text x="55.6" y="59.8">17</text>
<text x="62.8" y="54.1">PA5</text>
<text x="62.8" y="57.6">PA6</text>
<text x="96.9" y="54.1">PB5</text>
<text x="96.9" y="57.6">PB6</text>
<text x="106.2" y="56.2">42</text>
<text x="106.2" y="59.8">43</text>
<text x="118.9" y="55.7">B6</text>
<text x="118.9" y="59.2">B7</text>
<text x="62.8" y="61.2">PA7</text>
<text x="96.9" y="61.2">PB7</text>
<text x="348.2" y="64.5">Bat-</text>
<text x="41.3" y="69.8">RXD</text>
<text x="41.3" y="66.3">PA8</text>
<text x="55.6" y="66.8">29</text>
<text x="55.6" y="70.3">30</text>
<text x="62.8" y="68.2">PA8</text>
<text x="62.8" y="71.8">PA9</text>
<text x="96.9" y="68.2">PB8</text>
<text x="96.9" y="71.8">PB9</text>
<text x="106.2" y="66.8">45</text>
<text x="106.2" y="70.3">46</text>
<text x="41.3" y="73.3">TXD</text>
<text x="55.6" y="73.9">31</text>
<text x="55.6" y="77.4">32</text>
<text x="62.8" y="75.3">PA10</text>
<text x="94.9" y="75.3">PB10</text>
<text x="106.2" y="73.9">21</text>
<text x="106.2" y="77.4">25</text>
<text x="120.6" y="76.9">B12</text>
<text x="36" y="83.9">SWDIO</text>
<text x="55.6" y="80.9">33</text>
<text x="62.8" y="78.8">PA11</text>
<text x="62.8" y="82.3">PA12</text>
<text x="94.9" y="78.8">PB12</text>
<text x="94.9" y="82.3">PB13</text>
<text x="106.2" y="80.9">26</text>
<text x="120.6" y="80.4">B13</text>
<text x="120.6" y="83.9">B14</text>
<text x="36" y="87.5">SWCLK</text>
<text x="55.6" y="84.5">34</text>
<text x="55.6" y="88">37</text>
<text x="62.8" y="85.9">PA13</text>
<text x="62.8" y="89.4">PA14</text>
<text x="94.9" y="85.9">PB14</text>
<text x="94.9" y="89.4">PB15</text>
<text x="106.2" y="84.5">27</text>
<text x="106.2" y="88">28</text>
<text x="55.6" y="91.5">38</text>
<text x="62.8" y="92.9">PA15</text>
<text x="43" y="98">C13</text>
<text x="57.6" y="98.6">2</text>
<text x="62.8" y="100">PC13</text>
<text x="57.6" y="102.1">3</text>
<text x="57.6" y="105.6">4</text>
<text x="62.8" y="103.5">PC14-OSC32_IN</text>
<text x="62.8" y="107">PC15-OSC32_OUT</text>
<text x="91.9" y="103.5">BOOT0</text>
<text x="106.2" y="102.1">44 BOOOT0</text>
<text x="204.2" y="102.1">1</text>
<text x="207.7" y="103.9">VIN</text>
<text x="224.3" y="103.9">VOUT</text>
<text x="234.8" y="102.1">5</text>
<text x="36" y="112.1">OSC-IN</text>
<text x="57.6" y="112.7">5</text>
<text x="94.3" y="110.6">NRST</text>
<text x="106.2" y="109.1">7</text>
<text x="111.8" y="108.6">RST</text>
<text x="204.2" y="109.1">3</text>
<text x="207.7" y="110.9">CE</text>
<text x="228.7" y="110.9">NC</text>
<text x="234.8" y="109.1">4</text>
<text x="331" y="110.9">1</text>
<text x="336.2" y="112.3">VBAT</text>
<text x="379.5" y="112.3">EP</text>
<text x="386.6" y="110.9">49</text>
<text x="36" y="115.7">OSC-OUT</text>
<text x="57.6" y="116.2">6</text>
<text x="62.8" y="114.1">PH0-OSC_IN</text>
<text x="62.8" y="117.6">PH1-OSC_OUT</text>
<text x="92.5" y="117.6">VCAP1</text>
<text x="106.2" y="116.2">22</text>
<text x="20.1" y="168.6">RXD</text>
<text x="20.1" y="172.1">TXD</text>
<text x="74.8" y="173.9">SWCLK</text>
<text x="120.6" y="173.9">PA8</text>
<text x="120.6" y="170.4">PWR</text>
<text x="74.8" y="177.4">SWDIO</text>
<text x="175.3" y="177.4">B6</text>
<text x="175.3" y="180.9">B7</text>
<text x="388.8" y="196.8">OSC-IN</text>
<text x="234.2" y="209.7" transform="rotate(-90 234.2 209.7)">2</text>
<text x="245.9" y="205.6">RST</text>
<text x="291.7" y="207.4">BOOOT0</text>
<text x="323.5" y="207.4">BOOOT1</text>
<text x="42.1" y="213.2">1</text>
<text x="58.2" y="213.2">2</text>
<text x="78.3" y="212.7">B12</text>
<text x="280.1" y="211.5" transform="rotate(-90 280.1 211.5)">2</text>
<text x="311.9" y="211.5" transform="rotate(-90 311.9 211.5)">2</text>
<text x="388.8" y="214.5">OSC-OUT</text>
<text x="197.2" y="220.6" transform="rotate(-90 197.2 220.6)">13</text>
<text x="42.1" y="227.3">3</text>
<text x="58.2" y="227.3">4</text>
<text x="161.2" y="225">PA3</text>
<text x="176.1" y="225.6">1</text>
<text x="180.6" y="227">CD/DAT3</text>
<text x="198.6" y="227.1" transform="rotate(-90 198.6 227.1)">13</text>
<text x="234.2" y="223" transform="rotate(-90 234.2 223)">1</text>
<text x="280.1" y="224.8" transform="rotate(-90 280.1 224.8)">1</text>
<text x="311.9" y="224.8" transform="rotate(-90 311.9 224.8)">1</text>
<text x="161.2" y="228.6">PA7</text>
<text x="176.1" y="229.1">2</text>
<text x="176.1" y="232.6">3</text>
<text x="180.6" y="230.5">CMD</text>
<text x="42.1" y="236.1">1</text>
<text x="58.2" y="236.1">2</text>
<text x="78.3" y="235.6">B13</text>
<text x="161.2" y="239.1">PA5</text>
<text x="176.1" y="236.1">4</text>
<text x="176.1" y="239.7">5</text>
<text x="180.6" y="234">Vss1</text>
<text x="180.6" y="237.6">VDD</text>
<text x="176.1" y="243.2">6</text>
<text x="180.6" y="241.1">CLK</text>
<text x="180.6" y="244.6">Vss2</text>
<text x="42.1" y="250.3">3</text>
<text x="58.2" y="250.3">4</text>
<text x="161.2" y="246.2">PA6</text>
<text x="176.1" y="246.7">7</text>
<text x="176.1" y="250.3">8</text>
<text x="180.6" y="248.1">DAT0</text>
<text x="180.6" y="251.7">DAT1</text>
<text x="176.1" y="253.8">9</text>
<text x="180.6" y="255.2">DAT2</text>
<text x="262.6" y="257.3">3</text>
<text x="275.2" y="257.3">2</text>
<text x="42.1" y="262.6">1</text>
<text x="58.2" y="262.6">2</text>
<text x="78.3" y="262.1">B14</text>
<text x="173.1" y="262.6">WP</text>
<text x="173.5" y="259.1">CD</text>
<text x="180.6" y="260.5">CD</text>
<text x="228.2" y="260.3">Bat+ R6</text>
<text x="262.6" y="260.8">1</text>
<text x="180.6" y="264">WP</text>
<text x="196.8" y="265.8" transform="rotate(-90 196.8 265.8)">12</text>
<text x="387" y="265.6">C13</text>
<text x="195.4" y="272.3" transform="rotate(-90 195.4 272.3)">12</text>
<text x="262.6" y="275">1</text>
<text x="262.6" y="271.4">3</text>
<text x="275.2" y="271.4">2</text>
<text x="282.9" y="270.9">PWR</text>
<text x="42.1" y="276.7">3</text>
<text x="58.2" y="276.7">4</text>
</g>
<g font-size="3.2">
<text x="233" y="40.4">4</text>
<text x="203.5" y="43.9">A12</text>
<text x="211.2" y="45.6">GND</text>
<text x="224.2" y="45.6">GND</text>
<text x="224.2" y="42.1">GND</text>
<text x="233" y="47.4">2</text>
<text x="233" y="43.9">3</text>
<text x="308.3" y="42.1">3</text>
<text x="311.7" y="43.9">GND</text>
<text x="224.2" y="52.7">GND</text>
<text x="224.2" y="49.2">GND</text>
<text x="233" y="50.9">1</text>
<text x="203.5" y="54.5">B12</text>
<text x="211.2" y="56.2">GND</text>
<text x="204.2" y="105.6">2</text>
<text x="207.7" y="107.4">VSS</text>
<text x="377" y="119.4">VSS</text>
<text x="386.6" y="118">23</text>
<text x="377" y="122.9">VSS</text>
<text x="386.6" y="121.5">35</text>
<text x="386.6" y="125">47</text>
<text x="377" y="126.4">VSS</text>
<text x="363.7" y="133.5">VSSA/VREF-</text>
<text x="386.6" y="132.1">8</text>
<text x="32.5" y="170.5">1</text>
<text x="91.3" y="171.9">1</text>
<text x="135.8" y="172.3">1</text>
<text x="186.5" y="171.9">1</text>
<text x="32.5" y="174.1">2</text>
<text x="91.3" y="176.2">2</text>
<text x="91.3" y="179.7">3</text>
<text x="135.8" y="179.4">3</text>
<text x="135.8" y="175.8">2</text>
<text x="186.5" y="176.2">2</text>
<text x="186.5" y="179.7">3</text>
<text x="91.3" y="183.2">4</text>
<text x="186.5" y="183.2">4</text>
</g>
<g font-size="3.2" fill="#f00">
<text x="308.3" y="45.6">4</text>
<text x="311.7" y="47.4">VCC</text>
<text x="329" y="118">24</text>
<text x="336.2" y="119.4">VDD</text>
<text x="329" y="121.5">36</text>
<text x="329" y="125">48</text>
<text x="336.2" y="122.9">VDD</text>
<text x="336.2" y="126.4">VDD</text>
<text x="331" y="132.1">9</text>
<text x="336.2" y="133.5">VDDA/VREF+</text>
</g>
</svg>
